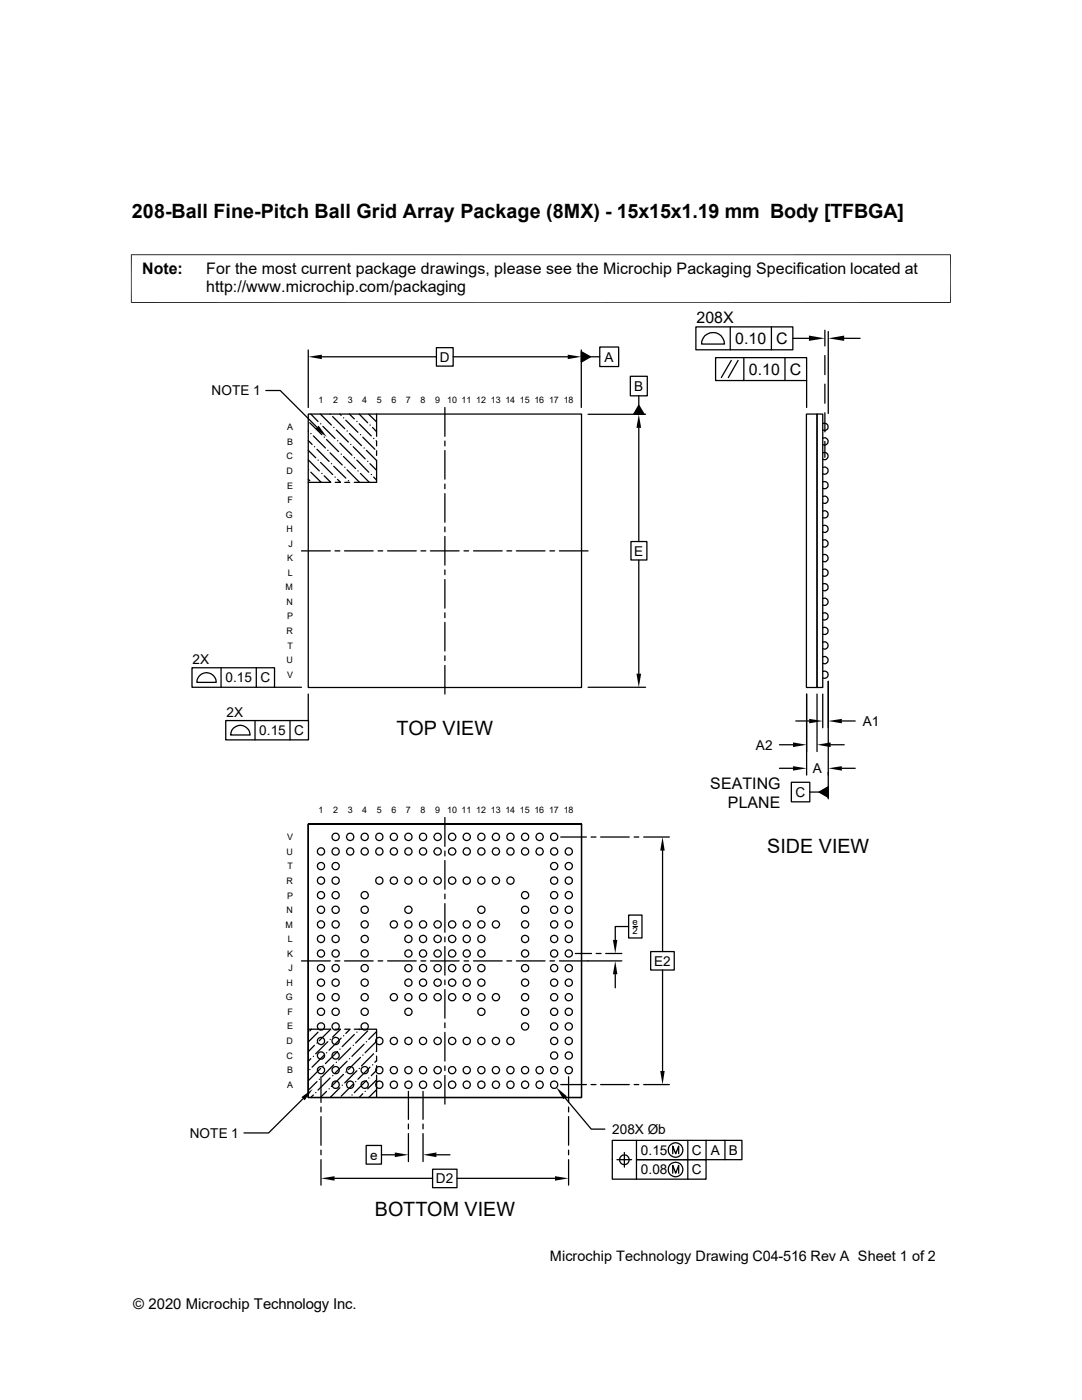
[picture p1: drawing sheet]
<svg xmlns="http://www.w3.org/2000/svg" width="216mm" height="279mm" viewBox="0 0 216 279" stroke-linecap="round" stroke-linejoin="round" font-family="sans-serif">
<g fill="none" stroke="#000" stroke-width=".25">
<path d="M53 77.9h2.9l7.4 7.4M61.5 69.9v11.4M64.2 71.2h22.9M87.1 69.4h3.3v3.7h-3.3zM90.4 71.2h22.9M116 70.2l1.8 1-1.8 1.1zM116 69.9v11.4M117.8 71.2h1.9M119.7 69.3h3.7v3.9h-3.7zM125.8 75.1h3.4v3.9h-3.4zM127.5 79v1.9M138.9 65.2h19.3v4.6h-19.3z"/>
<path d="M140.6 67a2.31 2.31 0 0 1 2.6-.5 2.31 2.31 0 0 1 1.4 2.2h-4.6v-.6zM142.8 71.4h18.2v4.5h-18.2zM145.7 65.2v4.6M145.9 71.9l-2 3.5M147.3 71.9l-2 3.5M148.4 71.4v4.5M153.9 65.2v4.6M156.6 71.4v4.5M158.2 67.5h3.2M161 75.9v5.4M164.6 65.9v3.1M164.6 71v3.8"/>
<path d="M164.6 76.7v3.8M165.3 66.2v16.3M168.4 67.5h3.2M61.5 82.6h54.5v54.6h-54.5zM61.5 95.6l.3 .3M61.5 91.8l2.2 2.2M61.5 89.9l1.5 1.5M61.5 87.9l.8 .8M61.5 86h.1M61.5 96.3h4.5M61.6 93.8h.1M61.8 84.4l2.4 2.3"/>
<path d="M62 94.2l2.1 2.1M62 86.5h.1M62 82.6l1.5 1.5M62.5 87l2.4 2.4M62.7 89.2h.1M63.2 89.7l2.5 2.4M63.5 91.8h.1M63.9 82.6l2.2 2.2M64 92.3l2.4 2.4M64 84.6h.1M64.2 94.5h.1M64.4 85.1l2.4 2.4"/>
<path d="M64.7 95l1.3 1.3M64.7 87.2h.1M65.2 87.7l2.4 2.4M65.4 89.9h.1M65.9 90.4l2.4 2.4M65.9 82.7h.1M66.1 92.5h.1M66.4 83.1l2.4 2.5M66.6 93l2.4 2.4M66.6 85.3h.1M66.8 95.2h.1M66.9 96.3h1"/>
<path d="M67.1 85.8l2.4 2.4M67.4 95.7l.5 .6M67.4 88h.1M67.8 88.4l2.4 2.4M67.8 82.6l.3 .3M68.1 90.6h.1M68.5 91.1l2.5 2.4M68.5 83.4h.1M68.8 93.3h.1M68.8 96.3h1M69 83.9l2.4 2.4M69.3 93.8l2.4 2.4"/>
<path d="M69.3 86h.1M69.5 95.9h.1M69.7 86.5l2.4 2.4M69.7 82.6l1 1M70 88.7h.1M70.5 89.2l2.4 2.4M70.7 91.4h.1M71.2 91.8l2.4 2.4M71.2 84.1h.1M71.4 94h.1M71.7 84.6l2.4 2.4M71.7 82.6l1.7 1.8"/>
<path d="M71.9 94.5l1.8 1.8M71.9 86.7h.1M72.4 87.2l2.4 2.5M72.6 89.4h.1M73.1 89.9l2 2v4.4h-4.4M73.4 92.1h.1M73.6 82.7l1.5 1.5M73.8 92.5l1.3 1.4M73.8 84.8h.1M74.1 94.7h.1M74.3 85.3l.8 .8M74.5 95.2l.6 .6"/>
<path d="M74.5 87.5h.1M75.1 88v1M75.1 82.6v4.5M75.1 90v.9M88.8 81.3v5.8M88.8 88v1M88.8 89.9v5.7M88.8 96.6v.9M88.8 98.5v5.7M117.3 82.7h11.5M127.5 80.9l1 1.8h-2.1zM127.5 85.4v22.7"/>
<path d="M160.9 82.6h2.1v54.6h-2.1zM163 82.6h1.2v54.6h-1.2zM164.2 99.1a.72 .72 0 0 1 1 .6 .72 .72 0 0 1-1 .7M164.2 96.2a.72 .72 0 0 1 1 .6 .72 .72 0 0 1-1 .7M164.2 93.3a.71 .71 0 0 1 1 .6 .71 .71 0 0 1-1 .6M164.2 90.4a.72 .72 0 0 1 1 .6 .72 .72 0 0 1-1 .7M164.2 87.5a.72 .72 0 0 1 1 .6 .72 .72 0 0 1-1 .6M164.2 84.5a.72 .72 0 0 1 1 .7 .72 .72 0 0 1-1 .6M164.6 82.4v3.8M164.6 88.1v3.2M60.2 109.9h5.7M66.8 109.9h1"/>
<path d="M68.7 109.9h5.8M75.4 109.9h1M77.3 109.9h5.8M84 109.9h1M85.9 109.9h5.7M88.8 105.2v.9M88.8 107.1v5.7M88.8 113.7v1M88.8 115.7v5.7M92.6 109.9h.9M94.5 109.9h5.7M101.1 109.9h1"/>
<path d="M103 109.9h5.8M109.7 109.9h1M111.6 109.9h5.7M125.9 108.1h3.2v3.7h-3.2zM127.5 111.8v22.7M164.2 119.5a.72 .72 0 0 1 1 .6 .72 .72 0 0 1-1 .6M164.2 116.5a.72 .72 0 0 1 1 .7 .72 .72 0 0 1-1 .6M164.2 113.7a.71 .71 0 0 1 1 .6 .71 .71 0 0 1-1 .6M164.2 110.7a.72 .72 0 0 1 1 .7 .72 .72 0 0 1-1 .6M164.2 107.8a.72 .72 0 0 1 1 .7 .72 .72 0 0 1-1 .6M164.2 104.9a.71 .71 0 0 1 1 .7 .71 .71 0 0 1-1 .6M164.2 102a.73 .73 0 0 1 1 .7 .73 .73 0 0 1-1 .6"/>
<path d="M38.3 133.3h16.5v3.9h-16.5zM39.8 134.8a1.93 1.93 0 0 1 2.1-.4 1.93 1.93 0 0 1 1.2 1.8h-3.8v-.5zM44.1 133.3v3.9M51.1 133.3v3.9M54.8 137.2h5.4M61.5 138.5v5.3M88.8 122.3v1M88.8 124.2v5.7M88.8 130.9v.9M88.8 132.8v5.7M117.3 137.2h11.5M161 138.5v16.2"/>
<path d="M163 138.5v11.5M164.2 134a.73 .73 0 0 1 1 .7 .73 .73 0 0 1-1 .6M164.2 131.1a.72 .72 0 0 1 1 .6 .72 .72 0 0 1-1 .7M164.2 128.2a.72 .72 0 0 1 1 .6 .72 .72 0 0 1-1 .7M164.2 125.3a.71 .71 0 0 1 1 .6 .71 .71 0 0 1-1 .6M164.2 122.4a.73 .73 0 0 1 1 .6 .73 .73 0 0 1-1 .7M164.2 138.5v6.7M165.3 136v23.4M45 143.8h16.6v3.9h-16.6zM46.6 145.3a1.96 1.96 0 0 1 2.1-.4 1.96 1.96 0 0 1 1.2 1.8h-3.9l.3-1zM50.9 143.8v3.9M57.9 143.8v3.9"/>
<path d="M155.5 148.6h2.7M155.5 153.3h2.7M157.9 156.1h3.7v3.9h-3.7zM158.8 143.9h2.7M161.6 158.1h1.8M163.4 158.1l1.9-1.1v2.1zM165.7 148.6h2.7M168 143.9h2.6M168 153.3h2.6M61.5 164.5v54.5h54.5v-54.5v54.5h-54.5v-54.5h54.5zM88.8 163.2v5.7M88.8 169.8v1"/>
<path d="M88.8 171.7v5.8M88.8 178.4v1M111.9 167h5.1M117.9 167h1M119.8 167h5.8M126.5 167h1M128.4 167h5.2M132.2 169.8v20.1M60.2 191.8h5.7M66.8 191.8h1M68.7 191.8h5.8M75.4 191.8h1"/>
<path d="M77.3 191.8h5.8M84 191.8h1M85.9 191.8h5.7M88.8 180.3v5.8M88.8 187v1M88.8 188.9v5.7M88.8 195.6v.9M88.8 197.5v5.7M92.6 191.8h.9M94.5 191.8h5.7M101.1 191.8h1M103 191.8h5.8"/>
<path d="M109.7 191.8h1M111.6 191.8h12.5M114.8 190.3h3.2M119 190.3h.9M120.9 190.3h3.2M122.8 194.4v2.7M125.4 182.6h2.7v4.6h-2.7zM125.4 184.9h-2.6v2.7M126.3 184.9h.9M129.8 189.9h4.7v3.7h-4.7zM132.2 193.6v20.1M60.5 219.2l-6.9 6.9h-4.9"/>
<path d="M61.5 205.4h4.5M61.8 213.4h.1M62 211.3l-.5 .5M62.1 205.4l-.3 .3M62.5 210.8h.1M62.5 218.5l-.5 .5M62.7 208.6l-1.2 1.3M63 218.1h.1M63.2 208.2h.1M63.2 215.9l-1.7 1.7M63.5 206l-2 1.9M63.7 215.4h.1"/>
<path d="M64 205.5h.1M64 213.2l-2.4 2.4M64.1 214.9v5.1M64.4 212.7h.1M64.7 210.6l-2.4 2.4M65.2 210.1h.1M65.2 217.8l-1.3 1.2M65.4 207.9l-2.4 2.4M65.7 217.3h.1M65.9 207.4h.1M65.9 215.1l-2.4 2.5M66 205.4l-2.3 2.3"/>
<path d="M66.4 214.7h.1M66.6 212.5l-2.4 2.4M66.9 205.4h1M67.1 212h.1M67.4 209.8l-2.5 2.5M67.8 209.4h.1M67.8 217.1l-1.9 1.9M67.9 205.4l-1.5 1.6M68.1 207.2l-2.4 2.4M68.3 216.6h.1M68.5 206.7h.1M68.5 214.4l-2.4 2.4"/>
<path d="M68.8 205.4h1M69 214h.1M69.3 211.8l-2.5 2.4M69.7 211.3h.1M69.7 219h.1M69.8 205.4l-.8 .8M70 209.1l-2.4 2.4M70.2 218.5h.1M70.5 208.6h.1M70.5 216.4l-2.4 2.4M70.7 205.4h4.4v4.4M70.7 206.5l-2.4 2.4"/>
<path d="M71 215.9h.1M71.2 206h.1M71.2 213.7l-2.4 2.4M71.7 213.2h.1M71.8 205.4l-.1 .1M71.9 211l-2.4 2.4M72.4 210.6h.1M72.4 218.3l-.7 .7M72.6 208.4l-2.4 2.4M72.9 217.8h.1M73.1 207.9h.1M73.1 215.6l-2.4 2.5"/>
<path d="M73.4 205.7l-2.4 2.5M73.6 215.1h.1M73.8 213l-2.4 2.4M74.3 212.5h.1M74.5 210.3l-2.4 2.4M75.1 209.8h.1M75.1 217.6l-1.5 1.4M75.1 210.8v.9M75.1 212.7v.9l-1 1.1M75.1 214.6v4.4M75.1 205.9l-1.5 1.5M75.1 207.8l-2.2 2.3"/>
<path d="M75.1 211.7l-.3 .3M75.1 215.5l-1.7 1.8M81.5 217.8v5.6M84.4 217.8v5.6M88.8 204.1v1M88.8 206v5.8M88.8 212.7v1M88.8 214.6v5.7M111.9 216.5h5.1M112.7 219.1l5.3 6.2h2.7M113.5 214.9v5.1M117.9 216.5h1"/>
<path d="M119.8 216.5h5.8M126.5 216.5h1M128.4 216.5h5.2M64.1 220.9v1M64.1 222.8v5.8M64.1 229.5v1M64.1 231.4v5.1M66.8 235.2h19.5M73.1 228.6h3v3.7h-3zM76.1 230.5h2.7M81.5 224.3v1M81.5 226.2v5.6"/>
<path d="M84.4 224.3v1M84.4 226.2v5.6M86.3 233.3h4.9v3.7h-4.9zM87.1 230.5h2.7M91.2 235.2h19.5M113.5 220.9v1M113.5 222.8v5.8M113.5 229.5v1M113.5 231.4v5.1M123.1 231.4h2.9M124.6 230v2.9M127 227.6v3.8h13.9v3.9h-18.7v-7.7h25.8v3.8h-21v3.9"/>
<path d="M134.2 230.3v-1.6l.6 1.6 .6-1.6v1.6M134.2 234.1v-1.5l.6 1.5 .6-1.5v1.5M137.2 227.6v7.7M140.9 227.6v3.8M144.7 227.6v3.8"/>
<circle cx="64" cy="169.9" r=".72"/>
<circle cx="64" cy="175.8" r=".72"/>
<circle cx="64" cy="172.8" r=".72"/>
<circle cx="64" cy="178.6" r=".72"/>
<circle cx="67" cy="167" r=".74"/>
<circle cx="67" cy="175.8" r=".72"/>
<circle cx="67" cy="178.6" r=".72"/>
<circle cx="67" cy="172.8" r=".72"/>
<circle cx="67" cy="169.9" r=".72"/>
<circle cx="69.9" cy="167" r=".75"/>
<circle cx="69.9" cy="169.9" r=".74"/>
<circle cx="72.8" cy="167" r=".73"/>
<circle cx="72.8" cy="169.9" r=".72"/>
<circle cx="72.8" cy="178.6" r=".72"/>
<circle cx="75.7" cy="167" r=".74"/>
<circle cx="75.7" cy="169.9" r=".72"/>
<circle cx="75.7" cy="175.8" r=".72"/>
<circle cx="78.6" cy="167" r=".75"/>
<circle cx="78.6" cy="169.9" r=".74"/>
<circle cx="78.6" cy="175.8" r=".74"/>
<circle cx="81.5" cy="167" r=".73"/>
<circle cx="81.5" cy="175.8" r=".72"/>
<circle cx="81.5" cy="169.9" r=".72"/>
<circle cx="84.4" cy="167" r=".74"/>
<circle cx="84.4" cy="175.8" r=".72"/>
<circle cx="84.4" cy="169.9" r=".72"/>
<circle cx="87.3" cy="167" r=".74"/>
<circle cx="87.3" cy="169.9" r=".72"/>
<circle cx="87.3" cy="175.8" r=".72"/>
<circle cx="90.2" cy="167" r=".75"/>
<circle cx="90.2" cy="175.8" r=".74"/>
<circle cx="90.2" cy="169.9" r=".74"/>
<circle cx="93.1" cy="167" r=".74"/>
<circle cx="93.1" cy="169.9" r=".72"/>
<circle cx="93.1" cy="175.8" r=".72"/>
<circle cx="96" cy="167" r=".74"/>
<circle cx="96" cy="175.8" r=".72"/>
<circle cx="96" cy="169.9" r=".72"/>
<circle cx="98.9" cy="167" r=".75"/>
<circle cx="99" cy="175.8" r=".74"/>
<circle cx="99" cy="169.9" r=".74"/>
<circle cx="101.8" cy="167" r=".74"/>
<circle cx="101.8" cy="169.9" r=".72"/>
<circle cx="101.8" cy="175.8" r=".72"/>
<circle cx="104.8" cy="167" r=".74"/>
<circle cx="104.8" cy="169.9" r=".72"/>
<circle cx="104.8" cy="178.6" r=".72"/>
<circle cx="107.7" cy="167" r=".75"/>
<circle cx="107.7" cy="169.9" r=".74"/>
<circle cx="110.6" cy="167" r=".74"/>
<circle cx="110.6" cy="178.6" r=".72"/>
<circle cx="110.6" cy="169.9" r=".72"/>
<circle cx="110.6" cy="175.8" r=".72"/>
<circle cx="110.6" cy="172.8" r=".72"/>
<circle cx="113.5" cy="175.8" r=".72"/>
<circle cx="113.5" cy="178.6" r=".72"/>
<circle cx="113.5" cy="169.9" r=".72"/>
<circle cx="113.5" cy="172.8" r=".72"/>
<circle cx="64" cy="193.2" r=".72"/>
<circle cx="64" cy="190.3" r=".72"/>
<circle cx="64" cy="196.1" r=".72"/>
<circle cx="64" cy="184.5" r=".72"/>
<circle cx="64" cy="199" r=".72"/>
<circle cx="64" cy="181.6" r=".72"/>
<circle cx="64.1" cy="187.4" r=".72"/>
<circle cx="67" cy="193.2" r=".72"/>
<circle cx="67" cy="196.1" r=".72"/>
<circle cx="67" cy="184.5" r=".72"/>
<circle cx="67" cy="190.3" r=".72"/>
<circle cx="67" cy="181.6" r=".72"/>
<circle cx="67" cy="199" r=".72"/>
<circle cx="67" cy="187.4" r=".72"/>
<circle cx="72.8" cy="193.2" r=".72"/>
<circle cx="72.8" cy="184.5" r=".72"/>
<circle cx="72.8" cy="196.1" r=".72"/>
<circle cx="72.8" cy="199" r=".72"/>
<circle cx="72.8" cy="190.3" r=".72"/>
<circle cx="72.8" cy="181.6" r=".72"/>
<circle cx="72.8" cy="187.4" r=".72"/>
<circle cx="78.6" cy="184.5" r=".74"/>
<circle cx="78.6" cy="199" r=".74"/>
<circle cx="81.5" cy="193.2" r=".72"/>
<circle cx="81.5" cy="184.5" r=".72"/>
<circle cx="81.5" cy="199" r=".72"/>
<circle cx="81.5" cy="190.3" r=".72"/>
<circle cx="81.5" cy="196.1" r=".72"/>
<circle cx="81.5" cy="181.6" r=".72"/>
<circle cx="81.5" cy="187.4" r=".72"/>
<circle cx="84.4" cy="193.2" r=".72"/>
<circle cx="84.4" cy="199" r=".72"/>
<circle cx="84.4" cy="184.5" r=".72"/>
<circle cx="84.4" cy="190.3" r=".72"/>
<circle cx="84.4" cy="196.1" r=".72"/>
<circle cx="84.4" cy="187.4" r=".72"/>
<circle cx="87.3" cy="193.2" r=".72"/>
<circle cx="87.3" cy="199" r=".72"/>
<circle cx="87.3" cy="184.5" r=".72"/>
<circle cx="87.3" cy="196.1" r=".72"/>
<circle cx="87.3" cy="190.3" r=".72"/>
<circle cx="87.3" cy="187.4" r=".72"/>
<circle cx="90.2" cy="184.5" r=".74"/>
<circle cx="90.2" cy="193.2" r=".74"/>
<circle cx="90.2" cy="190.3" r=".74"/>
<circle cx="90.2" cy="196.1" r=".74"/>
<circle cx="90.2" cy="199" r=".74"/>
<circle cx="90.2" cy="187.4" r=".74"/>
<circle cx="93.1" cy="193.2" r=".72"/>
<circle cx="93.1" cy="190.3" r=".72"/>
<circle cx="93.1" cy="196.1" r=".72"/>
<circle cx="93.1" cy="184.5" r=".72"/>
<circle cx="93.1" cy="199" r=".72"/>
<circle cx="93.1" cy="187.4" r=".72"/>
<circle cx="96" cy="190.3" r=".72"/>
<circle cx="96" cy="184.5" r=".72"/>
<circle cx="96" cy="193.2" r=".72"/>
<circle cx="96" cy="196.1" r=".72"/>
<circle cx="96" cy="181.6" r=".72"/>
<circle cx="96" cy="199" r=".72"/>
<circle cx="96" cy="187.4" r=".72"/>
<circle cx="99" cy="184.5" r=".74"/>
<circle cx="99" cy="199" r=".74"/>
<circle cx="104.8" cy="193.2" r=".72"/>
<circle cx="104.8" cy="199" r=".72"/>
<circle cx="104.8" cy="181.6" r=".72"/>
<circle cx="104.8" cy="190.3" r=".72"/>
<circle cx="104.8" cy="184.5" r=".72"/>
<circle cx="104.8" cy="196.1" r=".72"/>
<circle cx="104.8" cy="187.4" r=".72"/>
<circle cx="110.6" cy="193.2" r=".72"/>
<circle cx="110.6" cy="199" r=".72"/>
<circle cx="110.6" cy="181.6" r=".72"/>
<circle cx="110.6" cy="190.3" r=".72"/>
<circle cx="110.6" cy="196.1" r=".72"/>
<circle cx="110.6" cy="184.5" r=".72"/>
<circle cx="110.6" cy="187.4" r=".72"/>
<circle cx="113.5" cy="193.2" r=".72"/>
<circle cx="113.5" cy="190.3" r=".72"/>
<circle cx="113.5" cy="184.5" r=".72"/>
<circle cx="113.5" cy="196.1" r=".72"/>
<circle cx="113.5" cy="199" r=".72"/>
<circle cx="113.5" cy="181.6" r=".72"/>
<circle cx="113.5" cy="187.4" r=".72"/>
<circle cx="64" cy="201.9" r=".72"/>
<circle cx="64" cy="204.8" r=".72"/>
<circle cx="64" cy="213.6" r=".72"/>
<circle cx="64" cy="210.6" r=".72"/>
<circle cx="64.1" cy="207.8" r=".72"/>
<circle cx="67" cy="210.6" r=".72"/>
<circle cx="67" cy="216.5" r=".72"/>
<circle cx="67" cy="201.9" r=".72"/>
<circle cx="67" cy="204.8" r=".72"/>
<circle cx="67" cy="213.6" r=".72"/>
<circle cx="67" cy="207.8" r=".72"/>
<circle cx="69.9" cy="216.5" r=".74"/>
<circle cx="69.9" cy="213.6" r=".74"/>
<circle cx="72.8" cy="216.5" r=".72"/>
<circle cx="72.8" cy="201.9" r=".72"/>
<circle cx="72.8" cy="204.8" r=".72"/>
<circle cx="72.8" cy="213.6" r=".72"/>
<circle cx="75.7" cy="213.6" r=".72"/>
<circle cx="75.7" cy="216.5" r=".72"/>
<circle cx="75.7" cy="207.8" r=".72"/>
<circle cx="78.6" cy="216.5" r=".74"/>
<circle cx="78.6" cy="213.6" r=".74"/>
<circle cx="78.6" cy="207.8" r=".74"/>
<circle cx="81.5" cy="201.9" r=".72"/>
<circle cx="81.5" cy="216.5" r=".72"/>
<circle cx="81.5" cy="213.6" r=".72"/>
<circle cx="81.5" cy="207.8" r=".72"/>
<circle cx="84.4" cy="216.5" r=".72"/>
<circle cx="84.4" cy="213.6" r=".72"/>
<circle cx="84.4" cy="207.8" r=".72"/>
<circle cx="87.3" cy="216.5" r=".72"/>
<circle cx="87.3" cy="213.6" r=".72"/>
<circle cx="87.3" cy="207.8" r=".72"/>
<circle cx="90.2" cy="216.5" r=".74"/>
<circle cx="90.2" cy="213.6" r=".74"/>
<circle cx="90.2" cy="207.8" r=".74"/>
<circle cx="93.1" cy="216.5" r=".72"/>
<circle cx="93.1" cy="213.6" r=".72"/>
<circle cx="93.1" cy="207.8" r=".72"/>
<circle cx="96" cy="216.5" r=".72"/>
<circle cx="96" cy="213.6" r=".72"/>
<circle cx="96" cy="201.9" r=".72"/>
<circle cx="96" cy="207.8" r=".72"/>
<circle cx="99" cy="216.5" r=".74"/>
<circle cx="99" cy="213.6" r=".74"/>
<circle cx="99" cy="207.8" r=".74"/>
<circle cx="101.8" cy="216.5" r=".72"/>
<circle cx="101.8" cy="213.6" r=".72"/>
<circle cx="101.8" cy="207.8" r=".72"/>
<circle cx="104.8" cy="216.5" r=".72"/>
<circle cx="104.8" cy="201.9" r=".72"/>
<circle cx="104.8" cy="204.8" r=".72"/>
<circle cx="104.8" cy="213.6" r=".72"/>
<circle cx="107.7" cy="216.5" r=".74"/>
<circle cx="107.7" cy="213.6" r=".74"/>
<circle cx="110.6" cy="216.5" r=".72"/>
<circle cx="110.6" cy="204.8" r=".72"/>
<circle cx="110.6" cy="210.6" r=".72"/>
<circle cx="110.6" cy="213.6" r=".72"/>
<circle cx="110.6" cy="201.9" r=".72"/>
<circle cx="110.6" cy="207.8" r=".72"/>
<circle cx="113.5" cy="201.9" r=".72"/>
<circle cx="113.5" cy="204.8" r=".72"/>
<circle cx="113.5" cy="210.6" r=".72"/>
<circle cx="113.5" cy="213.6" r=".72"/>
<circle cx="113.5" cy="207.8" r=".72"/>
<circle cx="124.6" cy="231.4" r=".98"/>
<circle cx="134.8" cy="229.5" r="1.45"/>
<circle cx="134.8" cy="233.4" r="1.45"/>
</g>
<path d="M26.1 50.8h163.6M26.2 50.8v9.7M189.7 50.8v9.7M26.1 60.4h163.6" fill="none" stroke="#000" stroke-width=".2"/>
<g fill="#000">
<path d="M61.5 71.2l2.7-.4v.9zM113.3 70.8l2.7 .4-2.7 .5zM116 70.2l1.8 1-1.8 1.1zM161.4 67l3.2 .5-3.2 .5zM165.3 67.5l3.1-.5v1zM63.6 85l1.6 2.2-2.3-1.6zM127.5 82.7l.4 2.7h-.9zM127.5 80.9l1 1.8h-2.1zM127 134.5h.9l-.4 2.7zM158.2 148.2l2.8 .4-2.8 .5zM158.2 152.9l2.8 .4-2.8 .5zM161.5 143.5l2.7 .4-2.7 .5z"/>
<path d="M163.4 158.1l1.9-1.1v2.1zM163 148.6l2.7-.4v.9zM165.3 143.9l2.7-.4v.9zM165.3 153.3l2.7-.4v.9zM132.2 167l.4 2.8h-.9zM122.8 191.8l.4 2.6h-.9zM122.3 187.6h.9l-.4 2.7zM60.2 218.9l2.2-1.6-1.6 2.3zM111 217l2.1 1.8-.7 .6zM131.7 213.7h.9l-.4 2.8zM64.1 235.2l2.7-.5v.9zM78.8 230l2.7 .5-2.7 .4z"/>
<path d="M84.4 230.5l2.7-.5v.9zM110.7 234.7l2.8 .5-2.8 .4z"/>
</g>
<g font-size="3.9">
<text x="26.3" y="43.5">208-Ball Fine-Pitch Ball Grid Array Package (8MX) - 15x15x1.19 mm Body [TFBGA]</text>
<text x="79.1" y="146.7">TOP VIEW</text>
<text x="153.1" y="170.3">SIDE VIEW</text>
<text x="74.8" y="242.7">BOTTOM VIEW</text>
</g>
<g font-size="3.2">
<text x="28.4" y="54.6">Note:</text>
<text x="41.1" y="54.6">For the most current package drawings, please see the Microchip Packaging Specification located at</text>
<text x="41.1" y="58.3">http://www.microchip.com/packaging</text>
<text x="139" y="64.5">208X</text>
<text x="146.7" y="68.6">0.10</text>
<text x="154.9" y="68.7">C</text>
<text x="149.4" y="74.8">0.10</text>
<text x="157.6" y="74.8">C</text>
<text x="141.7" y="157.4">SEATING</text>
<text x="145.2" y="161.2">PLANE</text>
</g>
<text font-size="3" x="26.6" y="261.3">© 2020 Microchip Technology Inc.</text>
<text font-size="2.9" x="109.7" y="251.6">Microchip Technology Drawing C04-516 Rev A Sheet 1 of 2</text>
<g font-size="2.7">
<text x="87.8" y="72.2">D</text>
<text x="120.6" y="72.2">A</text>
<text x="42.2" y="78.9">NOTE 1</text>
<text x="126.5" y="78">B</text>
<text x="126.5" y="110.9">E</text>
<text x="38.4" y="132.6">2X</text>
<text x="45" y="136.2">0.15</text>
<text x="52" y="136.2">C</text>
<text x="45.2" y="143.1">2X</text>
<text x="51.7" y="146.7">0.15</text>
<text x="58.7" y="146.7">C</text>
<text x="150.8" y="149.6">A2</text>
<text x="172.2" y="144.9">A1</text>
<text x="162.2" y="154.3">A</text>
<text x="158.7" y="159">C</text>
<text x="130.5" y="192.7">E2</text>
<text x="37.8" y="227.1">NOTE 1</text>
<text x="122.1" y="226.3">208X Øb</text>
<text x="73.8" y="231.4">e</text>
<text x="127.9" y="230.5">0.15</text>
<text x="138" y="230.5">C</text>
<text x="141.9" y="230.5">A</text>
<text x="145.4" y="230.5">B</text>
<text x="87" y="236.1">D2</text>
<text x="127.9" y="234.4">0.08</text>
<text x="138" y="234.4">C</text>
</g>
<g font-size="1.9">
<text x="126.2" y="184.7">e</text>
<text x="126.2" y="186.5">2</text>
</g>
<g font-size="1.8">
<text x="63.6" y="80.4">1</text>
<text x="66.5" y="80.4">2</text>
<text x="69.4" y="80.4">3</text>
<text x="72.3" y="80.4">4</text>
<text x="75.2" y="80.4">5</text>
<text x="78.1" y="80.4">6</text>
<text x="81" y="80.4">7</text>
<text x="83.9" y="80.4">8</text>
<text x="86.8" y="80.4">9</text>
<text x="89.2" y="80.4">10 11 12 13 14 15 16 17 18</text>
<text x="57.3" y="85.9">A</text>
<text x="57.3" y="88.8">B</text>
<text x="57.1" y="91.7">C</text>
<text x="57.1" y="94.6">D</text>
<text x="57.3" y="97.5">E</text>
<text x="57.4" y="100.4">F</text>
<text x="57.1" y="103.3">G</text>
<text x="57.1" y="106.2">H</text>
<text x="57.3" y="112">K</text>
<text x="57.6" y="109.1">J</text>
<text x="57" y="117.8">M</text>
<text x="57.4" y="114.9">L</text>
<text x="57.1" y="120.7">N</text>
<text x="57.3" y="123.6">P</text>
<text x="57.1" y="126.5">R</text>
<text x="57.4" y="129.5">T</text>
<text x="57.1" y="132.3">U</text>
<text x="57.3" y="135.3">V</text>
<text x="57.3" y="167.7">V</text>
<text x="63.6" y="162.2">1</text>
<text x="66.5" y="162.2">2</text>
<text x="69.4" y="162.2">3</text>
<text x="72.3" y="162.2">4</text>
<text x="75.2" y="162.2">5</text>
<text x="78.1" y="162.2">6</text>
<text x="81" y="162.2">7</text>
<text x="83.9" y="162.2">8</text>
<text x="86.8" y="162.2">9</text>
<text x="89.2" y="162.2">10 11 12 13 14 15 16 17 18</text>
<text x="57.1" y="170.6">U</text>
<text x="57.4" y="173.5">T</text>
<text x="57.1" y="176.4">R</text>
<text x="57.3" y="179.3">P</text>
<text x="57" y="185.1">M</text>
<text x="57.1" y="182.2">N</text>
<text x="57.3" y="190.9">K</text>
<text x="57.4" y="188">L</text>
<text x="57.1" y="196.8">H</text>
<text x="57.6" y="193.8">J</text>
<text x="57.1" y="199.6">G</text>
<text x="57.4" y="202.6">F</text>
<text x="57.1" y="208.4">D</text>
<text x="57.3" y="205.4">E</text>
<text x="57.1" y="211.3">C</text>
<text x="57.3" y="214.2">B</text>
<text x="57.3" y="217.1">A</text>
</g>
</svg>
